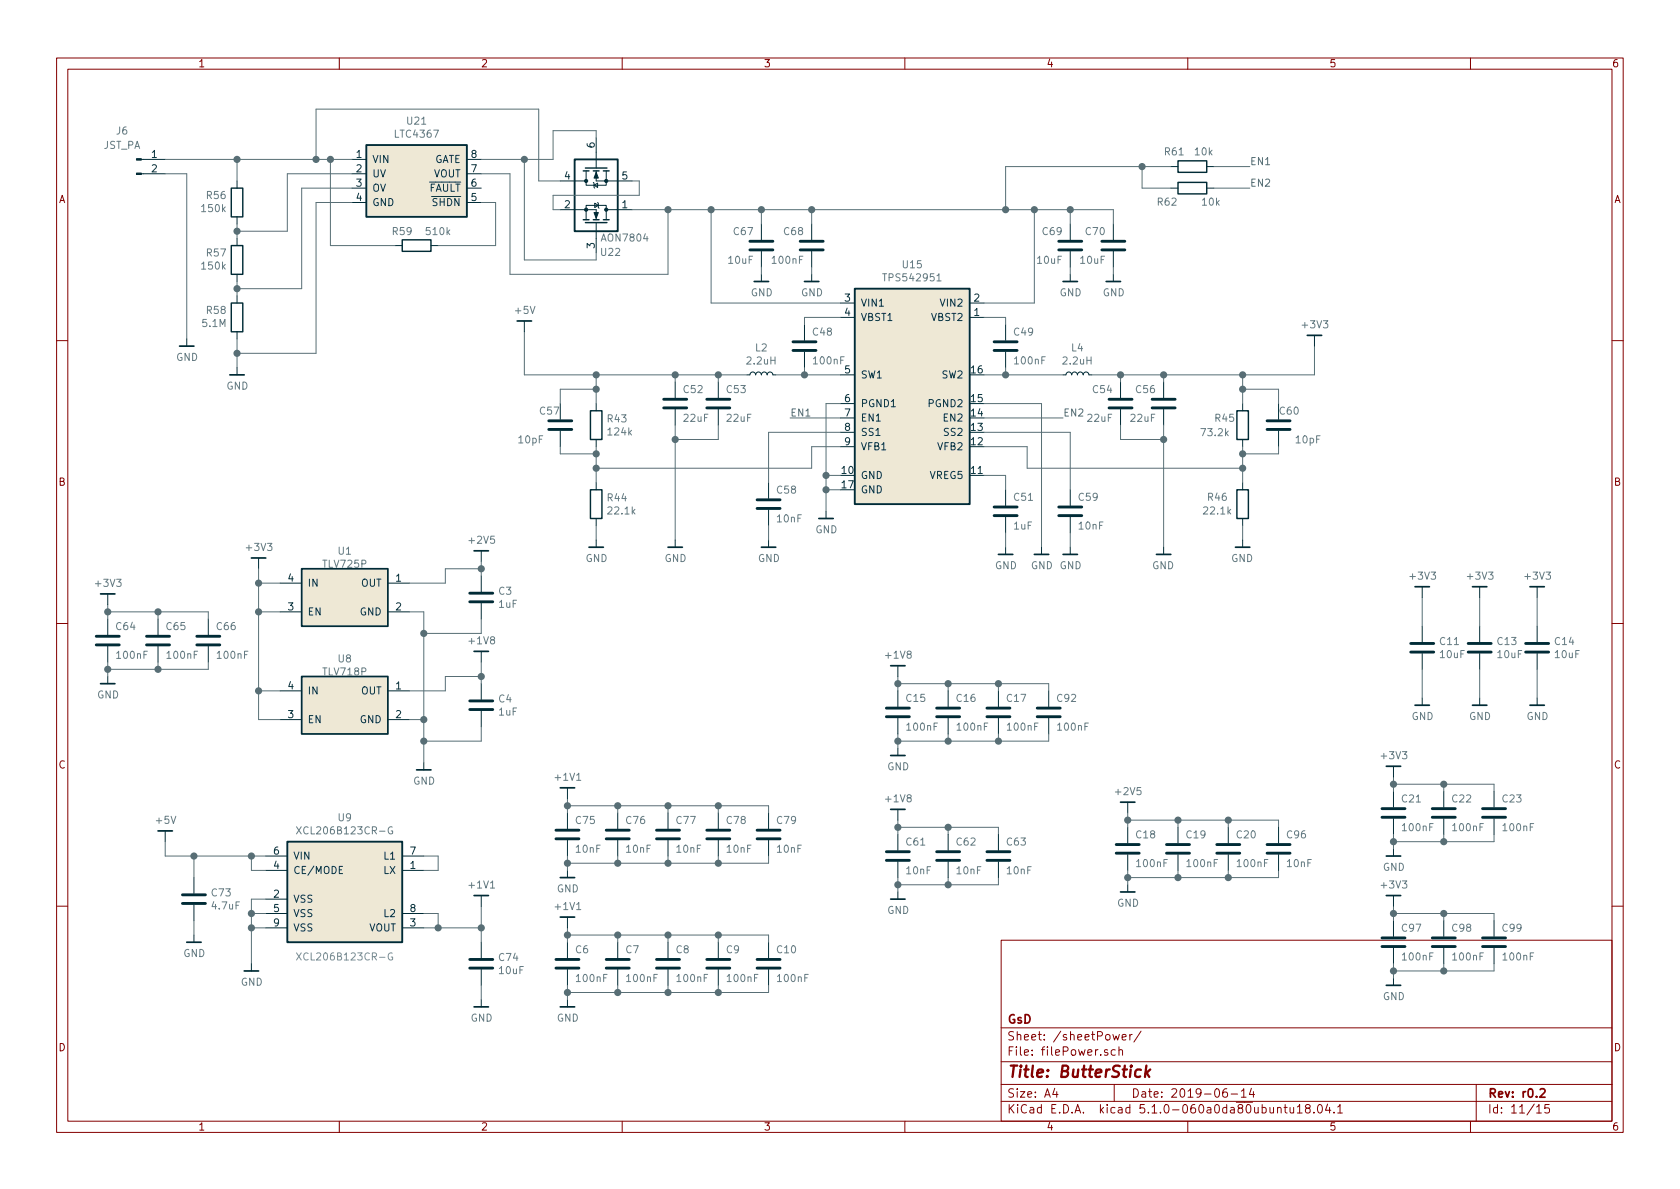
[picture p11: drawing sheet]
<svg xmlns="http://www.w3.org/2000/svg" width="297mm" height="210mm" viewBox="0 0 297 210" stroke-linecap="round" stroke-linejoin="round" font-family="sans-serif">
<g fill="none" stroke="#840000" stroke-width=".18">
<path d="M10 10.3h277v189.9h-277zM12 12.2h273v186.1h-273zM60 10.3v1.9M110 10.3v1.9M160 10.3v1.9M210 10.3v1.9M260 10.3v1.9M10 60.2h2M285 60.2h2M10 110.3h2M285 110.3h2M10 160.2h2"/>
<path d="M177 166.3h108v32h-108zM285 160.2h2M60 198.3v1.9M110 198.3v1.9M160 198.3v1.9M177 194.8h108M177 191.8h108M177 187.8h108M177 181.8h108M186.5 192.5l-.4 1h1M186.8 193v1M195.8 185.7l-.3-.1-.2 .2v.2l.5 .2v.3h-.5"/>
<path d="M196.8 182.9l.3 1 .2-.7 .3 .7 .3-1M197 191.8v3M197.2 185.7l-.4-.1-.3 .3v.6l.3 .1 .4-.1M197.8 185.7l.2-.1 .4 .1 .1 .9M197.8 185.1v1.5M198.4 183.4l.7-.1v-.3l-.5-.1-.2 .2 .1 .7h.6M199.8 182.9v1M200.2 182.9l-.4 .2v.1M201.8 182.3l-1.3 2M210 198.3v1.9M216.9 192.5a.62 .62 0 0 0-.7 .7l.1 .7 .2 .1 .5-.1v-.5l-.1-.2-.4-.1-.3 .3M217.7 193.5h1.1"/>
<path d="M219.5 193l.4-.5v1.5M219.5 194h.8M221.3 192.5l-.4 1h.9M221.6 193v1M225.9 196l.2-.2 .3 .1 .1 .9M227 195.8h.6M227.2 195.3v1.3l.4 .2M228.1 195.8l.1 .9 .3 .1 .2-.1M228.7 195.8v1M229.4 195.8l.4-.5v1.5M229.4 196.8h.8M231.1 196l-.3-.3 .1-.3a.48 .48 0 0 1 .7 .1l-.1 .4a.52 .52 0 0 0-.6 .2 .52 .52 0 0 0 0 .6l.5 .1 .2-.1v-.4l-.2-.3"/>
<path d="M232.3 196.7v.1M233.1 195.4l.2-.1a.8 .8 0 0 1 .5 .8 .8 .8 0 0 1-.5 .7 1 1 0 0 1-.2-1.4zM234.7 195.2l-.3 1.1h.9M235.1 195.8v1M235.9 196.7v.1M236.5 195.8l.4-.5v1.5M236.5 196.8h.9M260 198.3v1.9M261 191.8v6.5M271.7 195.8l.4-.5v1.5M271.7 196.8h.8M273.9 195.3h-.7l-.1 .7 .2-.1 .5 .1 .2 .2-.1 .5-.2 .1-.6-.1"/>
</g>
<path d="M272.3 192.7l.2-.2h.4l.2 .2 .1 .3-1 1h1" fill="none" stroke="#840000" stroke-width=".3"/>
<path d="M201.7 189.2a.68 .68 0 0 0-1 .3v.8l.3 .1 .6-.1M202.7 188.4l-.3 2M202.7 189.7l.5 .7M203.4 189.1l-.9 .8" fill="none" stroke="#840000" stroke-width=".41"/>
<g fill="none" stroke="#002b36" stroke-width=".51">
<path d="M132.6 44.2h4.1M132.6 42.7h4.1M141.5 44.2h4M141.5 42.7h4M187.2 44.2h4.1M187.2 42.7h4.1M194.8 44.2h4.1M194.8 42.7h4.1M97 75.9h4.1M97 74.4h4.1M117.3 72.1h4.1M117.3 70.6h4.1"/>
<path d="M125 72.1h4M125 70.6h4M140.2 62h4.1M140.2 60.4h4.1M175.8 62h4M175.8 60.4h4M196.1 72.1h4.1M196.1 70.6h4.1M203.7 72.1h4.1M203.7 70.6h4.1M224 75.9h4.1M224 74.4h4.1"/>
<path d="M133.9 89.9h4M133.9 88.4h4M175.8 91.2h4M175.8 89.7h4M187.2 91.2h4.1M187.2 89.7h4.1M17 114h4.1M17 112.5h4.1M25.9 114h4.1M25.9 112.5h4.1M34.8 114h4.1M34.8 112.5h4.1"/>
<path d="M83.1 106.4h4M83.1 104.9h4M249.4 115.3h4.1M249.4 113.8h4.1M259.6 115.3h4.1M259.6 113.8h4.1M269.7 115.3h4.1M269.7 113.8h4.1M83.1 125.5h4M83.1 123.9h4M156.7 126.7h4.1M156.7 125.2h4.1"/>
<path d="M165.6 126.7h4.1M165.6 125.2h4.1M174.5 126.7h4.1M174.5 125.2h4.1M183.4 126.7h4.1M183.4 125.2h4.1M32.3 159.8h4M32.3 158.2h4M98.3 148.3h4.1M98.3 146.8h4.1M107.2 148.3h4.1M107.2 146.8h4.1"/>
<path d="M116.1 148.3h4M116.1 146.8h4M125 148.3h4M125 146.8h4M133.9 148.3h4M133.9 146.8h4M156.7 152.1h4.1M156.7 150.6h4.1M165.6 152.1h4.1M165.6 150.6h4.1M174.5 152.1h4.1M174.5 150.6h4.1"/>
<path d="M197.4 150.9h4M197.4 149.3h4M206.2 150.9h4.1M206.2 149.3h4.1M215.1 150.9h4.1M215.1 149.3h4.1M224 150.9h4.1M224 149.3h4.1M244.3 144.5h4.1M244.3 143h4.1M253.2 144.5h4.1M253.2 143h4.1"/>
<path d="M262.1 144.5h4.1M262.1 143h4.1M83.1 171.2h4M83.1 169.7h4M98.3 171.2h4.1M98.3 169.7h4.1M107.2 171.2h4.1M107.2 169.7h4.1M116.1 171.2h4M116.1 169.7h4M125 171.2h4M125 169.7h4"/>
<path d="M133.9 171.2h4M133.9 169.7h4M244.3 167.4h4.1M244.3 165.9h4.1M253.2 167.4h4.1M253.2 165.9h4.1M262.1 167.4h4.1M262.1 165.9h4.1"/>
</g>
<g fill="none" stroke="#002b36" stroke-width=".18">
<path d="M25 28.2h4.2M25 30.7h4.2M41.9 32v1.3M41.9 38.3v1.3M62.2 28.2h2.6M62.2 30.7h2.6M62.2 33.3h2.6M62.2 35.8h2.6M82.5 28.2h2.6M82.5 30.7h2.6M82.5 33.3h2.6M82.5 35.8h2.6"/>
<path d="M99.1 37.1h6.3v1.8M99.1 32h4.5M103.6 30.2v1.8M104.9 32.3l.1 .1v.7l.2 .2M105 32.8l.7-.4v.7zM105.2 35.9l.6 .4-.6 .4zM105.4 24.4v5.3M105.4 30.2v1.8h6.4M105.4 39.4v5.3M105.7 35.8l.1 .1v.8l.1 .1M107.2 37.1v-.8h-3.6v2.6M107.2 30.2v2.6h-3.6v-.8"/>
<path d="M107.2 37.1v1.8M107.2 37.1h4.6M134.6 39.6v2.8M143.5 39.6v2.8M189.2 39.6v2.8M196.8 39.6v2.8M207 33.3h1.3M207 29.5h1.3M213.4 33.3h1.2M213.4 29.5h1.2M33 59.9v1.3M41.9 42.2v1.2"/>
<path d="M41.9 48.5v1.3M41.9 52.3v1.3M41.9 58.7v1.2M69.8 43.4h1.3M76.2 43.4h1.3M92.7 56.8v1.9M134.6 44.4v2.8M134.6 48.5v1.3M142.2 57.4v2.8M143.5 44.4v2.8M143.5 48.5v1.3M148.6 56.1h2.5"/>
<path d="M148.6 53.6h2.5M171.4 56.1h2.6M171.4 53.6h2.6M177.8 57.4v2.8M189.2 44.4v2.8M189.2 48.5v1.3M196.8 44.4v2.8M196.8 48.5v1.3M232.4 59.3v1.9M41.9 65v1.3M99.1 71.4v2.8M99.1 76.2v2.8"/>
<path d="M105.4 71.4v1.2M105.4 77.7v1.3M119.4 67.6v2.8M119.4 72.4v2.8M127 67.6v2.8M127 72.4v2.8M132.1 66.3h.5l.1-.3 .3-.2 .4 .1 .2 .4 .1-.3 .3-.2 .4 .1 .2 .4 .1-.3 .3-.2 .5 .1 .1 .4 .2-.3 .2-.2 .5 .1 .2 .4h.5M142.2 62.2v2.8M148.6 66.3h2.5M148.6 71.4h2.5M148.6 73.9h2.5M148.6 76.4h2.5"/>
<path d="M148.6 79h2.5M177.8 62.2v2.8M188 66.3h.5l.1-.3 .3-.2 .4 .1 .2 .4 .1-.3 .3-.2 .4 .1 .2 .4 .1-.3 .3-.2 .4 .1 .2 .4 .1-.3 .3-.2 .5 .1 .1 .4h.5M198.1 67.6v2.8M198.1 72.4v2.8M205.7 67.6v2.8M205.7 72.4v2.8M219.7 71.4v1.2M219.7 77.7v1.3M226.1 71.4v2.8M226.1 76.2v2.8M45.7 98.7v1.9"/>
<path d="M85.1 97.4v1.9M105.4 85.3v1.3M105.4 91.7v1.3M105.4 95.5v1.3M119.4 95.5v1.3M135.9 85.3v2.8M135.9 90.2v2.8M135.9 95.5v1.3M146 90.4v1.3M177.8 86.6v2.8M177.8 91.4v2.8M177.8 96.8v1.2"/>
<path d="M184.1 96.8v1.2M189.2 86.6v2.8M189.2 91.4v2.8M189.2 96.8v1.2M205.7 96.8v1.2M219.7 85.3v1.3M219.7 91.7v1.3M219.7 95.5v1.3M19 105v1.9M19 109.5v2.8M19 114.3v2.8M19 119.6v1.3"/>
<path d="M27.9 109.5v2.8M27.9 114.3v2.8M36.8 109.5v2.8M36.8 114.3v2.8M49.5 103.1h3.8M49.5 108.2h3.8M68.6 103.1h3.8M68.6 108.2h3.8M85.1 101.8v2.8M85.1 106.7v2.8M85.1 115.2v1.9M158.7 117.7v1.9"/>
<path d="M251.5 103.8v1.9M251.5 110.7v2.8M251.5 115.6v2.8M261.6 103.8v1.9M261.6 110.7v2.8M261.6 115.6v2.8M271.8 103.8v1.9M271.8 110.7v2.8M271.8 115.6v2.8M49.5 122.2h3.8M49.5 127.2h3.8M68.6 122.2h3.8"/>
<path d="M68.6 127.2h3.8M74.9 134.9v1.2M85.1 120.9v2.8M85.1 125.7v2.8M100.3 139.3v1.9M158.7 122.2v2.8M158.7 127v2.8M158.7 132.3v1.3M167.6 122.2v2.8M167.6 127v2.8M176.5 122.2v2.8M176.5 127v2.8"/>
<path d="M185.4 122.2v2.8M185.4 127v2.8M246.4 135.5v1.9M246.4 139.9v2.8M251.5 123.4v1.3M255.3 139.9v2.8M261.6 123.4v1.3M264.2 139.9v2.8M271.8 123.4v1.3M29.2 146.9v1.9M34.3 155.2v2.8M47 153.9h3.8"/>
<path d="M47 159h3.8M47 151.4h3.8M71.1 153.9h3.8M71.1 151.4h3.8M85.1 158.4v1.9M100.3 143.8v2.8M100.3 148.6v2.8M100.3 153.9v1.3M109.2 143.8v2.8M109.2 148.6v2.8M118.1 143.8v2.8M118.1 148.6v2.8"/>
<path d="M127 143.8v2.8M127 148.6v2.8M135.9 143.8v2.8M135.9 148.6v2.8M158.7 143.1v1.9M158.7 147.6v2.8M158.7 152.4v2.8M158.7 157.7v1.3M167.6 147.6v2.8M167.6 152.4v2.8M176.5 147.6v2.8M176.5 152.4v2.8"/>
<path d="M199.4 141.9v1.9M199.4 146.3v2.8M199.4 151.1v2.8M199.4 156.5v1.2M208.3 146.3v2.8M208.3 151.1v2.8M217.2 146.3v2.8M217.2 151.1v2.8M226.1 146.3v2.8M226.1 151.1v2.8M246.4 144.8v2.8M246.4 150.1v1.3"/>
<path d="M246.4 158.4v1.9M255.3 144.8v2.8M264.2 144.8v2.8M34.3 160v2.8M34.3 165.3v1.3M44.4 170.4v1.3M47 164.1h3.8M47 161.5h3.8M71.1 164.1h3.8M71.1 161.5h3.8M85.1 166.6v2.8M85.1 171.4v2.8"/>
<path d="M85.1 176.8v1.2M100.3 162.2v1.9M100.3 166.6v2.8M100.3 171.4v2.8M100.3 176.8v1.2M109.2 166.6v2.8M109.2 171.4v2.8M118.1 166.6v2.8M118.1 171.4v2.8M127 166.6v2.8M127 171.4v2.8M135.9 166.6v2.8"/>
<path d="M135.9 171.4v2.8M246.4 162.8v2.8M246.4 167.6v2.8M246.4 173v1.2M255.3 162.8v2.8M255.3 167.6v2.8M264.2 162.8v2.8M264.2 167.6v2.8"/>
</g>
<g fill="none" stroke="#002b36" stroke-width=".3">
<path d="M91.4 56.8h2.6M133.3 49.8h2.6M142.2 49.8h2.6M188 49.8h2.5M195.6 49.8h2.5M231.1 59.3h2.6M31.7 61.2h2.6M40.6 66.3h2.6M44.4 98.7h2.6M83.8 97.4h2.6M104.1 96.8h2.6M118.1 96.8h2.5"/>
<path d="M134.6 96.8h2.6M144.8 91.7h2.5M176.5 98h2.6M182.9 98h2.5M188 98h2.5M204.5 98h2.5M218.4 96.8h2.6M17.8 105h2.5M53.3 100.6h15.3v10.1h-15.3zM53.3 119.6h15.3v10.2h-15.3zM83.8 115.2h2.6M157.5 117.7h2.5"/>
<path d="M250.2 103.8h2.5M260.3 103.8h2.6M270.5 103.8h2.5M17.8 120.9h2.5M73.7 136.1h2.5M99.1 139.3h2.5M157.5 133.6h2.5M245.1 135.5h2.5M250.2 124.7h2.5M260.3 124.7h2.6M270.5 124.7h2.5M27.9 146.9h2.6"/>
<path d="M83.8 158.4h2.6M99.1 155.2h2.5M157.5 159h2.5M157.5 143.1h2.5M198.1 141.9h2.6M198.1 157.7h2.6M245.1 151.4h2.5M245.1 158.4h2.5M33 166.6h2.6M43.2 171.7h2.5M83.8 178h2.6M99.1 178h2.5"/>
<path d="M99.1 162.2h2.5M245.1 174.2h2.5"/>
</g>
<g fill="none" stroke="#586e75" stroke-width=".18">
<path d="M29.2 28.2h33M29.2 30.7h3.8v29.2M41.9 28.2v3.8M41.9 39.6v2.6M55.9 28.2v-8.9h39.3v12.7h3.9M58.4 28.2v15.2h11.4M62.2 35.8h-6.3v26.7h-14M62.2 30.7h-11.4v10.2h-8.9M62.2 33.3h-8.9v17.7h-11.4M85.1 30.7h5.1v17.8h27.9v-11.4M85.1 35.8h2.5v7.6h-10.1M92.7 28.2v17.8h12.7v-1.3"/>
<path d="M105.4 24.4v-1.3h-7.6v5.1h-12.7M111.8 32h1.2v2.5h-15.2v2.6h1.3M111.8 37.1h85v2.5M125.7 37.1v16.5h22.9M134.6 37.1v2.5M143.5 37.1v2.5M182.9 37.1v16.5h-8.9M189.2 37.1v2.5M201.9 29.5v3.8h5.1M207 29.5h-29.2v7.6M214.6 33.3h6.4M214.6 29.5h6.4"/>
<path d="M41.9 49.8v2.5M41.9 59.9v5.1M92.7 58.7v7.6h39.4M134.6 47.2v1.3M143.5 47.2v1.3M148.6 56.1h-6.4v1.3M174 56.1h3.8v1.3M189.2 47.2v1.3M196.8 47.2v1.3M99.1 79v1.3h6.3M105.4 66.3v5.1M105.4 79v6.3"/>
<path d="M105.4 68.8h-6.3v2.6M119.4 66.3v1.3M119.4 75.2v20.3M127 66.3v1.3M127 75.2v2.5h-7.6M137.2 66.3h11.4M139.7 73.9h8.9M142.2 65v1.3M148.6 76.4h-12.7v8.9M148.6 71.4h-2.6v19M148.6 79h-5.1v3.8h-38.1M174 66.3h14"/>
<path d="M174 71.4h10.1v25.4M174 73.9h14M174 79h7.6v3.8h38.1M174 76.4h15.2v10.2M177.8 65v1.3M198.1 75.2v2.5h7.6M198.1 66.3v1.3M205.7 66.3v1.3M205.7 75.2v21.6M219.7 68.8h6.4v2.6M219.7 66.3v5.1M219.7 79v6.3"/>
<path d="M226.1 79v1.3h-6.4M232.4 61.2v5.1h-39.4M85.1 99.3v2.5M105.4 93v2.5M135.9 93v2.5M146 84.1h2.6M146 86.6h2.6M174 84.1h3.8v2.5M177.8 94.2v2.6M189.2 94.2v2.6M219.7 93v2.5M19 108.2h17.8v1.3"/>
<path d="M19 106.9v2.6M19 117.1v2.5M27.9 108.2v1.3M27.9 117.1v1.3M36.8 117.1v1.3h-17.8M45.7 103.1h3.8M45.7 100.6v26.6h3.8M45.7 108.2h3.8M72.4 108.2h2.5v26.7M85.1 100.6h-6.4v2.5h-6.3M85.1 119.6h-6.4v2.6h-6.3M85.1 109.5v2.5h-10.2"/>
<path d="M85.1 117.1v3.8M158.7 119.6v2.6M251.5 105.7v5M251.5 118.4v5M261.6 105.7v5M261.6 118.4v5M271.8 105.7v5M271.8 118.4v5M45.7 122.2h3.8M72.4 127.2h2.5M85.1 128.5v2.6h-10.2M158.7 129.8v2.5"/>
<path d="M158.7 120.9h26.7v1.3M167.6 120.9v1.3M167.6 129.8v1.3M176.5 120.9v1.3M176.5 129.8v1.3M185.4 129.8v1.3h-26.7M246.4 137.4v2.5M246.4 138.7h17.8v1.2M255.3 138.7v1.2M29.2 148.8v2.6h17.8M34.3 151.4v3.8M44.4 151.4v2.5h2.6"/>
<path d="M47 159h-2.6v11.4M74.9 151.4h2.6v2.5h-2.6M100.3 141.2v2.6M100.3 151.4v2.5M100.3 142.5h35.6v1.3M109.2 142.5v1.3M109.2 151.4v1.2M118.1 142.5v1.3M118.1 151.4v1.2M127 142.5v1.3M127 151.4v1.2M135.9 151.4v1.2h-35.6"/>
<path d="M158.7 145v2.6M158.7 155.2v2.5M158.7 146.3h17.8v1.3M167.6 146.3v1.3M167.6 155.2v1.3M176.5 155.2v1.3h-17.8M199.4 143.8v2.5M199.4 153.9v2.6M199.4 145h26.7v1.3M208.3 145v1.3M208.3 153.9v1.3M217.2 145v1.3"/>
<path d="M217.2 153.9v1.3M226.1 153.9v1.3h-26.7M246.4 147.6v2.5M255.3 147.6v1.2M264.2 147.6v1.2h-17.8M34.3 162.8v2.5M44.4 164.1h2.6M44.4 161.5h2.6M74.9 161.5h2.6v2.6M74.9 164.1h10.2M85.1 160.3v6.3M85.1 174.2v2.6"/>
<path d="M100.3 164.1v2.5M100.3 174.2v2.6M100.3 165.3h35.6v1.3M109.2 165.3v1.3M109.2 174.2v1.3M118.1 165.3v1.3M118.1 174.2v1.3M127 165.3v1.3M127 174.2v1.3M135.9 174.2v1.3h-35.6M246.4 160.3v2.5M246.4 170.4v2.6"/>
<path d="M246.4 161.5h17.8v1.3M255.3 161.5v1.3M255.3 170.4v1.3M264.2 170.4v1.3h-17.8"/>
</g>
<g fill="#eee8d5" stroke="#eee8d5" stroke-width=".18">
<path d="M53.3 100.6h15.3v10.1h-15.3z"/>
<path d="M53.3 119.6h15.3v10.2h-15.3z"/>
<path d="M151.1 51h20.3v38.1h-20.3z"/>
<path d="M64.8 25.6h17.7v12.7h-17.7z"/>
<path d="M50.8 148.8h20.3v17.8h-20.3z"/>
</g>
<g fill="#586e75" stroke="#586e75" stroke-width=".25">
<circle cx="45.7" cy="103.1" r=".51"/>
<circle cx="45.7" cy="108.2" r=".51"/>
<circle cx="45.7" cy="122.2" r=".51"/>
<circle cx="74.9" cy="127.2" r=".51"/>
<circle cx="74.9" cy="112" r=".51"/>
<circle cx="74.9" cy="131.1" r=".51"/>
<circle cx="85.1" cy="119.6" r=".51"/>
<circle cx="85.1" cy="100.6" r=".51"/>
<circle cx="199.4" cy="145" r=".51"/>
<circle cx="208.3" cy="145" r=".51"/>
<circle cx="199.4" cy="155.2" r=".51"/>
<circle cx="208.3" cy="155.2" r=".51"/>
<circle cx="158.8" cy="120.9" r=".51"/>
<circle cx="167.6" cy="120.9" r=".51"/>
<circle cx="158.8" cy="131.1" r=".51"/>
<circle cx="167.6" cy="131.1" r=".51"/>
<circle cx="100.3" cy="165.3" r=".51"/>
<circle cx="109.2" cy="165.3" r=".51"/>
<circle cx="100.3" cy="175.5" r=".51"/>
<circle cx="109.2" cy="175.5" r=".51"/>
<circle cx="118.1" cy="165.3" r=".51"/>
<circle cx="127" cy="165.3" r=".51"/>
<circle cx="118.1" cy="175.5" r=".51"/>
<circle cx="127" cy="175.5" r=".51"/>
<circle cx="246.4" cy="138.7" r=".51"/>
<circle cx="255.3" cy="138.7" r=".51"/>
<circle cx="246.4" cy="148.8" r=".51"/>
<circle cx="255.3" cy="148.8" r=".51"/>
<circle cx="125.7" cy="37.1" r=".51"/>
<circle cx="142.2" cy="66.3" r=".51"/>
<circle cx="177.8" cy="66.3" r=".51"/>
<circle cx="119.4" cy="66.3" r=".51"/>
<circle cx="127" cy="66.3" r=".51"/>
<circle cx="119.4" cy="77.7" r=".51"/>
<circle cx="205.7" cy="66.3" r=".51"/>
<circle cx="198.1" cy="66.3" r=".51"/>
<circle cx="205.7" cy="77.7" r=".51"/>
<circle cx="105.4" cy="66.3" r=".51"/>
<circle cx="105.4" cy="68.8" r=".51"/>
<circle cx="105.4" cy="80.3" r=".51"/>
<circle cx="146.1" cy="86.6" r=".51"/>
<circle cx="146.1" cy="84.1" r=".51"/>
<circle cx="105.4" cy="82.8" r=".51"/>
<circle cx="219.7" cy="68.8" r=".51"/>
<circle cx="219.7" cy="80.3" r=".51"/>
<circle cx="219.7" cy="82.8" r=".51"/>
<circle cx="219.7" cy="66.3" r=".51"/>
<circle cx="19" cy="108.2" r=".51"/>
<circle cx="27.9" cy="108.2" r=".51"/>
<circle cx="19" cy="118.4" r=".51"/>
<circle cx="27.9" cy="118.4" r=".51"/>
<circle cx="58.4" cy="28.2" r=".51"/>
<circle cx="55.9" cy="28.2" r=".51"/>
<circle cx="92.7" cy="28.2" r=".51"/>
<circle cx="134.6" cy="37.1" r=".51"/>
<circle cx="143.5" cy="37.1" r=".51"/>
<circle cx="118.1" cy="37.1" r=".51"/>
<circle cx="41.9" cy="51" r=".51"/>
<circle cx="41.9" cy="40.9" r=".51"/>
<circle cx="41.9" cy="28.2" r=".51"/>
<circle cx="41.9" cy="62.5" r=".51"/>
<circle cx="182.9" cy="37.1" r=".51"/>
<circle cx="189.2" cy="37.1" r=".51"/>
<circle cx="177.8" cy="37.1" r=".51"/>
<circle cx="201.9" cy="29.5" r=".51"/>
<circle cx="77.5" cy="164.1" r=".51"/>
<circle cx="44.5" cy="164.1" r=".51"/>
<circle cx="44.5" cy="161.5" r=".51"/>
<circle cx="44.5" cy="151.4" r=".51"/>
<circle cx="85.1" cy="164.1" r=".51"/>
<circle cx="34.3" cy="151.4" r=".51"/>
<circle cx="100.3" cy="142.5" r=".51"/>
<circle cx="109.2" cy="142.5" r=".51"/>
<circle cx="100.3" cy="152.6" r=".51"/>
<circle cx="109.2" cy="152.6" r=".51"/>
<circle cx="118.1" cy="142.5" r=".51"/>
<circle cx="127" cy="142.5" r=".51"/>
<circle cx="118.1" cy="152.6" r=".51"/>
<circle cx="127" cy="152.6" r=".51"/>
<circle cx="158.8" cy="146.3" r=".51"/>
<circle cx="167.6" cy="146.3" r=".51"/>
<circle cx="158.8" cy="156.5" r=".51"/>
<circle cx="167.6" cy="156.5" r=".51"/>
<circle cx="176.5" cy="120.9" r=".51"/>
<circle cx="176.5" cy="131.1" r=".51"/>
<circle cx="217.2" cy="145" r=".51"/>
<circle cx="217.2" cy="155.2" r=".51"/>
<circle cx="246.4" cy="161.5" r=".51"/>
<circle cx="255.3" cy="161.5" r=".51"/>
<circle cx="246.4" cy="171.7" r=".51"/>
<circle cx="255.3" cy="171.7" r=".51"/>
</g>
<path d="M64.8 25.6h17.7v12.7h-17.7zM101.6 28.2h7.6v12.7h-7.6zM151.1 51h20.3v38.1h-20.3zM50.8 148.8h20.3v17.8h-20.3z" fill="none" stroke="#002b36" stroke-width=".33"/>
<path d="M165.7 49.7h.7M52.4 146.2l.9 1.3M53.3 146.2l-.9 1.3M69.3 146.3a.59 .59 0 0 0-.7 .5 .59 .59 0 0 0 .7 .6l.1-.5h-.2" fill="none" stroke="#657b83" stroke-width=".18"/>
<g fill="none" stroke="#002b36" stroke-width=".25">
<path d="M40.9 33.3h2v5h-2zM103.1 38.9h1M103.1 30.2h1M103.5 39.4h3.8M103.5 29.7h3.8M104.9 38.9h1M104.9 30.2h1M106.7 38.9h1M106.7 30.2h1M208.3 28.4h5.1v2.1h-5.1zM208.3 32.3h5.1v2h-5.1zM40.9 43.4h2v5.1h-2z"/>
<path d="M40.9 53.6h2v5.1h-2zM71.1 42.4h5.1v2h-5.1zM104.4 72.6h2v5.1h-2zM218.7 72.6h2v5.1h-2zM104.4 86.6h2v5.1h-2zM218.7 86.6h2v5.1h-2z"/>
</g>
<g fill="#002b36" stroke="#002b36" stroke-width=".18">
<path d="M24.1 30.6h.9v.3h-.9z"/>
<path d="M24.1 28.1h.9v.2h-.9z"/>
<path d="M105 37.6h.8l-.4 1z"/>
<path d="M105.4 30.5l.4 1h-.8z"/>
<circle cx="103.6" cy="37.1" r=".28"/>
<circle cx="107.2" cy="37.1" r=".28"/>
<circle cx="103.6" cy="32" r=".28"/>
<circle cx="107.2" cy="32" r=".28"/>
</g>
<path d="M60.6 153.2h-.6v1.3h.6" fill="none" stroke="#073642" stroke-width=".18"/>
<path d="M52.4 168.5l.9 1.3M53.3 168.5l-.9 1.3M69.3 168.6a.59 .59 0 0 0-.7 .5 .59 .59 0 0 0 .7 .6l.1-.5h-.2" fill="none" stroke="#6c71c4" stroke-width=".18"/>
<text font-size="2.8" fill="#840000" x="178" y="190.5">Title: ButterStick</text>
<g font-size="2.1" fill="#840000">
<text x="178" y="184">Sheet: /sheetPower/</text>
<text x="178" y="181">GsD</text>
<text x="178" y="186.7">File: filePower.sch</text>
<text x="178" y="196.9">KiCad E.D.A. kicad 5.1.0-060a0da80ubuntu18.04.1</text>
<text x="178" y="194.1">Size: A4</text>
<text x="200" y="194.1">Date: 2019-06-14</text>
<text x="263" y="194.1">Rev: r0.2</text>
<text x="263" y="196.9">Id: 11/15</text>
</g>
<g font-size="1.8" fill="#840000">
<text x="35" y="11.9">1</text>
<text x="85" y="11.9">2</text>
<text x="135" y="11.9">3</text>
<text x="185" y="11.9">4</text>
<text x="235" y="11.9">5</text>
<text x="285" y="11.9">6</text>
<text x="10.4" y="35.9">A</text>
<text x="285.4" y="35.9">A</text>
<text x="10.4" y="85.9">B</text>
<text x="285.4" y="85.9">B</text>
<text x="10.4" y="135.9">C</text>
<text x="285.4" y="135.9">C</text>
<text x="10.4" y="185.9">D</text>
<text x="285.4" y="185.9">D</text>
<text x="35" y="199.9">1</text>
<text x="85" y="199.9">2</text>
<text x="135" y="199.9">3</text>
<text x="185" y="199.9">4</text>
<text x="235" y="199.9">5</text>
<text x="285" y="199.9">6</text>
</g>
<g font-size="1.8" fill="#657b83">
<text x="20.6" y="23.8">J6</text>
<text x="72" y="22">U21</text>
<text x="18.3" y="26.3">JST_PA</text>
<text x="70" y="24.4">LTC4367</text>
<text x="206" y="27.5">R61</text>
<text x="211.4" y="27.5">10k</text>
<text x="36.6" y="35.2">R56</text>
<text x="35.8" y="37.5">150k</text>
<text x="69.5" y="41.6">R59</text>
<text x="75.5" y="41.6">510k</text>
<text x="129.8" y="41.6">C67</text>
<text x="138.7" y="41.6">C68</text>
<text x="184.4" y="41.6">C69</text>
<text x="192" y="41.6">C70</text>
<text x="204.7" y="36.4">R62</text>
<text x="212.6" y="36.4">10k</text>
<text x="35.8" y="47.7">150k</text>
<text x="36.6" y="45.4">R57</text>
<text x="106.3" y="45.3">U22</text>
<text x="106.6" y="42.7">AON7804</text>
<text x="128.9" y="46.7">10uF</text>
<text x="136.7" y="46.7">100nF</text>
<text x="159.7" y="47.4">U15</text>
<text x="183.5" y="46.7">10uF</text>
<text x="191.1" y="46.7">10uF</text>
<text x="132.7" y="52.4">GND</text>
<text x="141.6" y="52.4">GND</text>
<text x="156.6" y="49.8">TPS542951</text>
<text x="187.4" y="52.4">GND</text>
<text x="195" y="52.4">GND</text>
<text x="35.9" y="57.8">5.1M</text>
<text x="36.6" y="55.5">R58</text>
<text x="91.2" y="55.5">+5V</text>
<text x="143.8" y="59.4">C48</text>
<text x="179.3" y="59.4">C49</text>
<text x="230.4" y="58.1">+3V3</text>
<text x="31.1" y="63.8">GND</text>
<text x="132.2" y="64.5">2.2uH</text>
<text x="133.6" y="62.1">L2</text>
<text x="144" y="64.4">100nF</text>
<text x="179.5" y="64.4">100nF</text>
<text x="188.1" y="64.5">2.2uH</text>
<text x="189.5" y="62.1">L4</text>
<text x="40" y="68.9">GND</text>
<text x="120.9" y="69.5">C52</text>
<text x="128.5" y="69.5">C53</text>
<text x="193.3" y="69.5">C54</text>
<text x="200.9" y="69.5">C56</text>
<text x="95.5" y="73.3">C57</text>
<text x="107.5" y="74.7">R43</text>
<text x="107.6" y="77">124k</text>
<text x="121" y="74.6">22uF</text>
<text x="128.6" y="74.6">22uF</text>
<text x="192.4" y="74.6">22uF</text>
<text x="200" y="74.6">22uF</text>
<text x="212.6" y="77.1">73.2k</text>
<text x="214.9" y="74.6">R45</text>
<text x="226.3" y="73.3">C60</text>
<text x="91.8" y="78.4">10pF</text>
<text x="229.2" y="78.4">10pF</text>
<text x="107.5" y="88.7">R44</text>
<text x="137.4" y="87.3">C58</text>
<text x="179.3" y="88.6">C51</text>
<text x="190.8" y="88.6">C59</text>
<text x="213.6" y="88.6">R46</text>
<text x="107.7" y="91">22.1k</text>
<text x="137.5" y="92.4">10nF</text>
<text x="144.2" y="94.3">GND</text>
<text x="179.3" y="93.6">1uF</text>
<text x="190.8" y="93.6">10nF</text>
<text x="213" y="91">22.1k</text>
<text x="43.7" y="97.4">+3V3</text>
<text x="57.2" y="100.4">TLV725P</text>
<text x="59.8" y="98.1">U1</text>
<text x="83.1" y="96.2">+2V5</text>
<text x="103.5" y="99.4">GND</text>
<text x="117.5" y="99.4">GND</text>
<text x="134" y="99.4">GND</text>
<text x="175.9" y="100.7">GND</text>
<text x="182.3" y="100.7">GND GND</text>
<text x="203.7" y="100.7">GND</text>
<text x="217.7" y="99.4">GND</text>
<text x="17" y="103.8">+3V3</text>
<text x="88.2" y="105.2">C3</text>
<text x="88.2" y="107.5">1uF</text>
<text x="249.5" y="102.5">+3V3</text>
<text x="259.6" y="102.5">+3V3</text>
<text x="269.8" y="102.5">+3V3</text>
<text x="20.6" y="111.4">C64</text>
<text x="29.5" y="111.4">C65</text>
<text x="38.4" y="111.4">C66</text>
<text x="83.1" y="113.9">+1V8</text>
<text x="20.8" y="116.5">100nF</text>
<text x="29.7" y="116.5">100nF</text>
<text x="38.6" y="116.5">100nF</text>
<text x="57.2" y="119.5">TLV718P</text>
<text x="59.8" y="117.1">U8</text>
<text x="156.7" y="116.5">+1V8</text>
<text x="254.7" y="114.1">C11</text>
<text x="254.7" y="116.4">10uF</text>
<text x="264.8" y="114.1">C13</text>
<text x="264.9" y="116.4">10uF</text>
<text x="275" y="114.1">C14</text>
<text x="275" y="116.4">10uF</text>
<text x="17.2" y="123.5">GND</text>
<text x="88.2" y="124.2">C4</text>
<text x="160.3" y="124.1">C15</text>
<text x="169.2" y="124.1">C16</text>
<text x="178.1" y="124.1">C17</text>
<text x="187" y="124.1">C92</text>
<text x="88.2" y="126.5">1uF</text>
<text x="160.5" y="129.2">100nF</text>
<text x="169.4" y="129.2">100nF</text>
<text x="178.3" y="129.2">100nF</text>
<text x="187.1" y="129.2">100nF</text>
<text x="249.6" y="127.3">GND</text>
<text x="259.7" y="127.3">GND</text>
<text x="269.9" y="127.3">GND</text>
<text x="156.9" y="136.2">GND</text>
<text x="244.4" y="134.3">+3V3</text>
<text x="73.1" y="138.8">GND</text>
<text x="98.3" y="138.1">+1V1</text>
<text x="156.7" y="141.9">+1V8</text>
<text x="197.4" y="140.6">+2V5</text>
<text x="247.9" y="141.9">C21</text>
<text x="256.8" y="141.9">C22</text>
<text x="265.7" y="141.9">C23</text>
<text x="27.7" y="145.7">+5V</text>
<text x="53.3" y="147.5">XCL206B123CR-G</text>
<text x="59.8" y="145.2">U9</text>
<text x="101.9" y="145.7">C75</text>
<text x="110.8" y="145.7">C76</text>
<text x="119.7" y="145.7">C77</text>
<text x="128.5" y="145.7">C78</text>
<text x="137.4" y="145.7">C79</text>
<text x="160.3" y="149.5">C61</text>
<text x="169.2" y="149.5">C62</text>
<text x="178.1" y="149.5">C63</text>
<text x="200.9" y="148.3">C18</text>
<text x="209.8" y="148.3">C19</text>
<text x="218.7" y="148.3">C20</text>
<text x="227.6" y="148.3">C96</text>
<text x="248.1" y="147">100nF</text>
<text x="257" y="147">100nF</text>
<text x="265.9" y="147">100nF</text>
<text x="101.9" y="150.8">10nF</text>
<text x="110.8" y="150.8">10nF</text>
<text x="119.7" y="150.8">10nF</text>
<text x="128.6" y="150.8">10nF</text>
<text x="137.5" y="150.8">10nF</text>
<text x="160.4" y="154.6">10nF</text>
<text x="169.2" y="154.6">10nF</text>
<text x="178.1" y="154.6">10nF</text>
<text x="201.1" y="153.3">100nF</text>
<text x="210" y="153.3">100nF</text>
<text x="218.9" y="153.3">100nF</text>
<text x="227.7" y="153.3">10nF</text>
<text x="244.5" y="154">GND</text>
<text x="37.5" y="158.5">C73</text>
<text x="37.6" y="160.8">4.7uF</text>
<text x="83.1" y="157.1">+1V1</text>
<text x="98.3" y="160.9">+1V1</text>
<text x="98.5" y="157.8">GND</text>
<text x="156.9" y="161.6">GND</text>
<text x="197.5" y="160.3">GND</text>
<text x="244.4" y="157.1">+3V3</text>
<text x="247.9" y="164.8">C97</text>
<text x="256.8" y="164.8">C98</text>
<text x="265.7" y="164.8">C99</text>
<text x="32.4" y="169.2">GND</text>
<text x="88.3" y="169.9">C74</text>
<text x="88.3" y="172.3">10uF</text>
<text x="101.8" y="168.6">C6</text>
<text x="102.1" y="173.7">100nF</text>
<text x="110.7" y="168.6">C7</text>
<text x="110.9" y="173.7">100nF</text>
<text x="119.6" y="168.6">C8</text>
<text x="119.8" y="173.7">100nF</text>
<text x="128.5" y="168.6">C9</text>
<text x="128.7" y="173.7">100nF</text>
<text x="137.4" y="168.6">C10</text>
<text x="137.6" y="173.7">100nF</text>
<text x="248.1" y="169.8">100nF</text>
<text x="257" y="169.8">100nF</text>
<text x="265.9" y="169.8">100nF</text>
<text x="42.6" y="174.3">GND</text>
<text x="244.5" y="176.9">GND</text>
<text x="83.2" y="180.7">GND</text>
<text x="98.5" y="180.7">GND</text>
</g>
<g font-size="1.8" fill="#073642">
<text x="26.8" y="27.9">1</text>
<text x="63" y="27.9">1</text>
<text x="65.8" y="28.8">VIN</text>
<text x="76.6" y="28.8">GATE</text>
<text x="83.3" y="27.9">8</text>
<text x="105.2" y="26.1" transform="rotate(-90 105.2 26.1)">6</text>
<text x="26.8" y="30.5">2</text>
<text x="63" y="30.5">2</text>
<text x="63" y="33">3</text>
<text x="63" y="35.6">4</text>
<text x="65.8" y="31.4">UV</text>
<text x="65.8" y="33.9">OV</text>
<text x="75.7" y="33.9">FAULT</text>
<text x="76.6" y="31.4">VOUT</text>
<text x="83.3" y="35.6">5</text>
<text x="83.3" y="33">6</text>
<text x="83.3" y="30.5">7</text>
<text x="99.8" y="31.7">4</text>
<text x="110" y="31.7">5</text>
<text x="65.8" y="36.4">GND</text>
<text x="76.5" y="36.4">SHDN</text>
<text x="99.8" y="36.8">2</text>
<text x="110" y="36.8">1</text>
<text x="105.2" y="43.9" transform="rotate(-90 105.2 43.9)">3</text>
<text x="149.4" y="53.3">3</text>
<text x="172.2" y="53.3">2</text>
<text x="149.4" y="55.9">4</text>
<text x="152.1" y="54.2">VIN1</text>
<text x="152.1" y="56.8">VBST1</text>
<text x="164.7" y="56.8">VBST2</text>
<text x="166.5" y="54.2">VIN2</text>
<text x="172.2" y="55.9">1</text>
<text x="149.4" y="66">5</text>
<text x="149.4" y="71.1">6</text>
<text x="152.1" y="66.9">SW1</text>
<text x="166.6" y="66.9">SW2</text>
<text x="171.8" y="71.1">15</text>
<text x="171.8" y="66">16</text>
<text x="149.4" y="73.7">7</text>
<text x="149.4" y="76.2">8</text>
<text x="152.1" y="72">PGND1</text>
<text x="152.1" y="74.5">EN1</text>
<text x="152.1" y="77.1">SS1</text>
<text x="164.3" y="72">PGND2</text>
<text x="167" y="74.5">EN2</text>
<text x="167.1" y="77.1">SS2</text>
<text x="171.8" y="76.2">13</text>
<text x="171.8" y="73.7">14</text>
<text x="148.9" y="83.8">10</text>
<text x="149.4" y="78.7">9</text>
<text x="152.1" y="79.6">VFB1</text>
<text x="165.9" y="79.6">VFB2</text>
<text x="171.8" y="83.8">11</text>
<text x="171.8" y="78.7">12</text>
<text x="148.9" y="86.4">17</text>
<text x="152.1" y="84.7">GND</text>
<text x="152.1" y="87.2">GND</text>
<text x="164.4" y="84.7">VREG5</text>
<text x="51" y="107.9">3</text>
<text x="51" y="102.9">4</text>
<text x="54.4" y="103.8">IN</text>
<text x="63.8" y="103.8">OUT</text>
<text x="70" y="102.9">1</text>
<text x="70" y="107.9">2</text>
<text x="54.4" y="108.8">EN</text>
<text x="63.6" y="108.8">GND</text>
<text x="51" y="121.9">4</text>
<text x="54.4" y="122.8">IN</text>
<text x="63.8" y="122.8">OUT</text>
<text x="70" y="121.9">1</text>
<text x="51" y="127">3</text>
<text x="54.4" y="127.9">EN</text>
<text x="63.6" y="127.9">GND</text>
<text x="70" y="127">2</text>
<text x="48.4" y="153.7">4</text>
<text x="48.4" y="151.1">6</text>
<text x="51.8" y="154.6">CE/MODE</text>
<text x="51.8" y="152">VIN</text>
<text x="67.8" y="154.6">LX</text>
<text x="68" y="152">L1</text>
<text x="72.5" y="153.7">1</text>
<text x="72.5" y="151.1">7</text>
<text x="48.4" y="158.7">2</text>
<text x="48.4" y="161.3">5</text>
<text x="51.8" y="159.6">VSS</text>
<text x="72.5" y="161.3">8</text>
<text x="48.4" y="163.8">9</text>
<text x="51.8" y="162.2">VSS</text>
<text x="51.8" y="164.7">VSS</text>
<text x="65.2" y="164.7">VOUT</text>
<text x="68" y="162.2">L2</text>
<text x="72.5" y="163.8">3</text>
</g>
<g font-size="1.8" fill="#586e75">
<text x="221" y="29.2">EN1</text>
<text x="221" y="33">EN2</text>
<text x="139.7" y="73.7">EN1</text>
<text x="188" y="73.7">EN2</text>
</g>
<text font-size="1.8" fill="#6c71c4" x="53.3" y="169.8">XCL206B123CR-G</text>
</svg>
